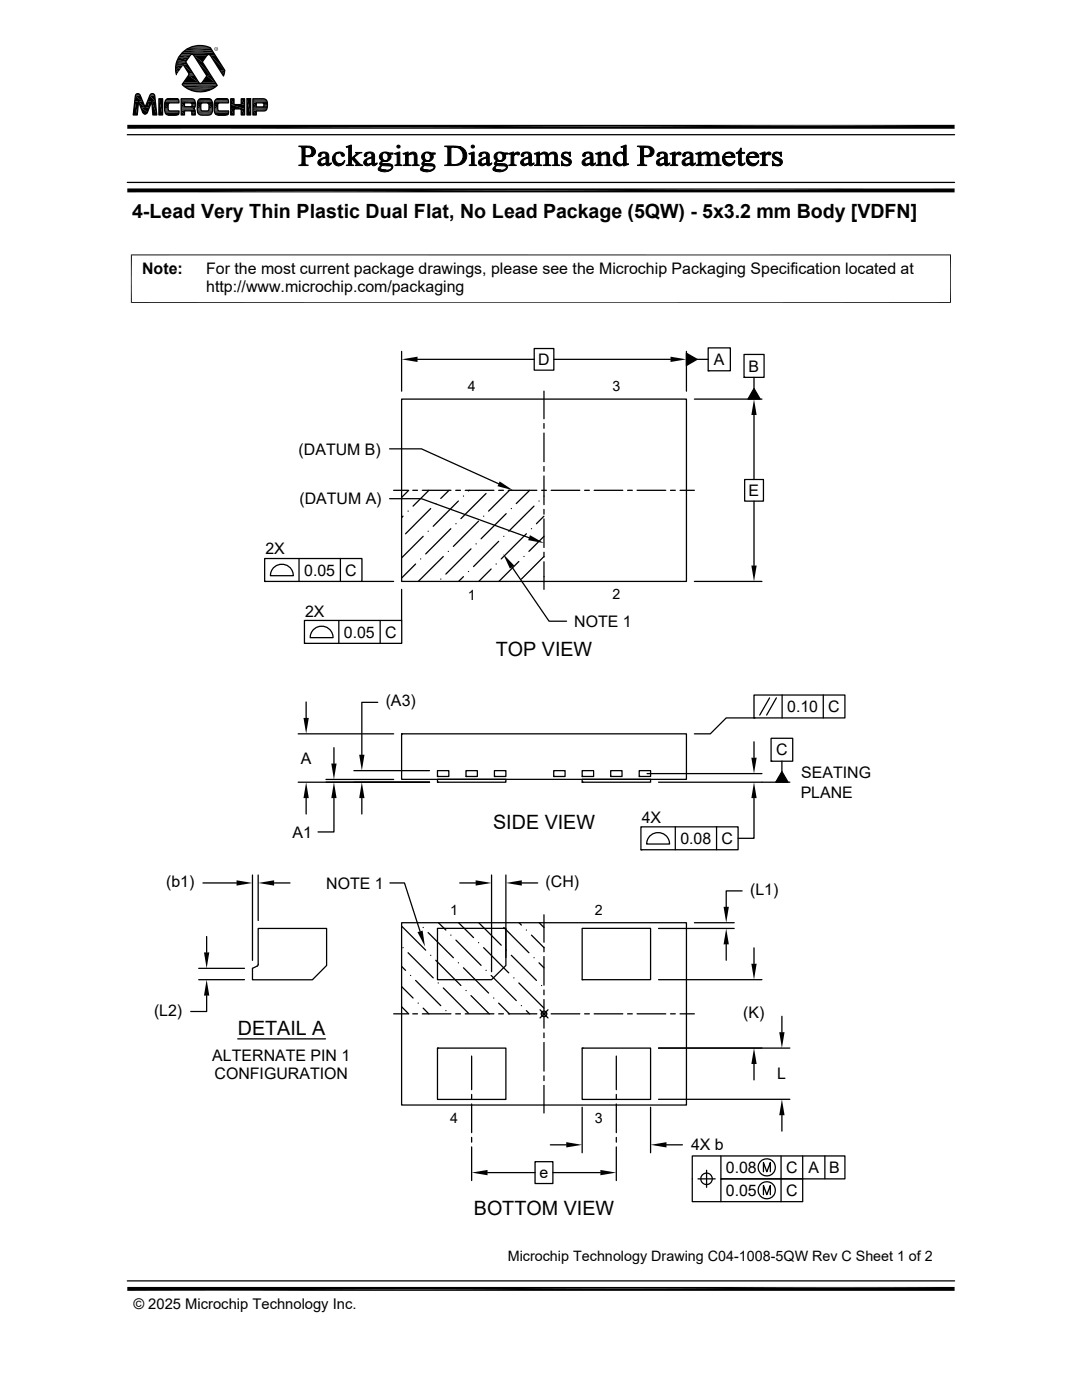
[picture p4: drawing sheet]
<svg xmlns="http://www.w3.org/2000/svg" width="216mm" height="279mm" viewBox="0 0 216 279" stroke-linecap="round" stroke-linejoin="round" font-family="sans-serif">
<g fill="none" stroke="#000" stroke-width=".25">
<path d="M27.1 18.9a.52 .52 0 0 1 .9 .1l1 2.4 .9-2.4a.5 .5 0 0 1 .5-.3 .5 .5 0 0 1 .5 .4l.4 3.8h-.8l-.2-2.7-.9 2.2a.5 .5 0 0 1-.5 .4 .5 .5 0 0 1-.4-.4l-.9-2.1-.2 2.6h-.8zM31.7 19.7h.7v3.2h-.7zM33.1 20l.5-.3h1.6l.4 .2 .1 .6-2 .1-.2 .4v.7l.1 .3 .2 .1h1.9a.62 .62 0 0 1-.1 .7 .62 .62 0 0 1-.6 .2h-1.2a.96 .96 0 0 1-.9-1.2 2.92 2.92 0 0 1 .2-1.8zM36.2 19.7h2.3a1.28 1.28 0 0 1 .2 1.9l-.1 .1 .3 .2 .1 1h-.7v-.6l-.2-.2h-1.3v.8h-.6zM36.6 13l1.1 1.7-1.4 2.2a5.1 5.1 0 0 0 7 .1l-2.9-4.6 1-1.5h.5l2.7 4.3 .3-1.2-2.9-4.5a4.8 4.8 0 0 0-5.1 .6 4.8 4.8 0 0 0-1.7 4.8M38.1 10.9h.3l.3 .1 2.6 4.1-1.2 1.6-.4-.2-2.7-4.2zM39.6 20l.5-.3h1.5a.93 .93 0 0 1 .8 1.1l-.1 1.6a.79 .79 0 0 1-.9 .6 2.2 2.2 0 0 1-1.8-.2 3.5 3.5 0 0 1 0-2.8zM43 20l.5-.3h1.6l.4 .2 .1 .6-2 .1-.2 .4v.7l.1 .3 .2 .1h1.9a.62 .62 0 0 1-.1 .7 .62 .62 0 0 1-.6 .2h-1.2a.96 .96 0 0 1-1-1.2 2.92 2.92 0 0 1 .3-1.8zM46 19.7h.7v1.2h1.4v-1.2h.7v3.2h-.7v-1.2h-1.4v1.2h-.7zM49.3 19.7h.7v3.2h-.7zM49.3 19.7h.7M50.5 19.7h2.2a1.49 1.49 0 0 1 .5 2.2l-.5 .2h-1.6v.8h-.6z"/>
<path d="M25.4 36.4h165.1M25.4 26.9h165.1M36.8 20.5h1.3l.2 .2v.4l-.1 .2h-1.4zM40.2 20.7l.2-.2 1.1 .1 .2 .4-.1 1-.2 .1h-1.2l-.1-.4zM51.1 20.5h1.4a.56 .56 0 0 1 0 .8h-1.4zM80.1 70.1v8M80.1 79.7h56.9v36.3h-56.9zM83.3 71.7h23.3M106.6 69.6h3.9v4.3h-3.9zM108.5 78.1v5.5M110.5 71.7h23.3M137 70.5l2.1 1.2-2.1 1.2z"/>
<path d="M137 70.1v8M138.6 79.7h13.4M139.1 71.7h2.2M141.3 69.4h4.4v4.6h-4.4zM141.3 74h.1M148.5 70.7h4v4.6h-4zM148.5 75.3h.1M150.5 77.5l1.2 2.2h-2.5zM150.5 75.3v2.2M77.7 89.6h6.4l15.4 6.9M77.7 99.5h6.4l21.5 7.8M78.5 97.9h2.9"/>
<path d="M81.6 97.9l-1.5 1.4M82.4 97.9h.9M84.3 97.9h5.7M85.6 97.9l-3.2 3.1M89.6 97.9l-1.7 1.6M90.9 97.9h1M91.5 100l-5.1 5M92.5 99h.1M92.8 97.9h5.8M93.6 97.9l-.1 .1M97 98.5l-5 5M99.5 97.9h1"/>
<path d="M101.4 97.9h5.7M101.7 97.9l-4.2 4.1M105.7 97.9l-2.7 2.6M107.5 100h.1M108.1 97.9h.9M108.5 84.5v1M108.5 86.4v5.7M108.5 93.1v.9M108.5 95v5.7M108.5 99h.1M110 97.9h5.7M116.6 97.9h1"/>
<path d="M118.6 97.9h5.7M125.2 97.9h1M127.1 97.9h5.7M133.8 97.9h.9M135.7 97.9h2.9M148.6 95.7h3.7v4.3h-3.7zM150.5 82.8v12.9M52.8 111.5h19.4v4.5h-19.4zM52.8 116h.1M54.7 113.2a2.29 2.29 0 0 1 2.5-.4 2.29 2.29 0 0 1 1.3 2.1h-4.5l.3-1.2zM59.7 111.5v4.5M67.9 111.5v4.5"/>
<path d="M72.2 116h6.3M80.1 117.6v6.2M80.4 103l-.3 .3M81.4 102h.1M82.9 112.6l-2.8 2.8M83.9 111.5h.1M84.4 107l-4.3 4.3M85.4 106h.1M85.9 101.5l-5 5M87 100.5h.1M87.9 115.6h.1M88.5 111.1l-5 4.9"/>
<path d="M89.5 110h.1M90 105.5l-5.1 5.1M91 104.5h.1M92.5 115.1l-1 .9M93.5 114.1h.1M94 109.5l-5 5.1M95 108.5h.1M95.5 104l-5 5.1M96.5 103h.1M98 113.6l-2.5 2.4M99 112.6h.1M99.5 108l-5 5.1"/>
<path d="M100.5 107h.1M101 102.5l-5 5M102 101.5h.1M102.2 113.2l7.4 10.8h3.5M103.5 112.1l-4 3.9M104.5 111.1h.1M105 106.5l-5 5M106 105.5h.1M106.6 101l-5.1 5M108.5 101.7v.9M108.5 103.6v5.7M108.5 110.2v1"/>
<path d="M108.5 112.1v5.5M108.5 103l-1.5 1.5M108.5 115.1h.1M108.5 111.1l-4.5 4.5M108.5 107l-3 3M138.6 116h13.4M150.5 100v12.9M60.7 123.8h19.5v4.6h-19.5zM60.7 128.4h.1M62.7 125.5a2.28 2.28 0 0 1 2.4-.3 2.28 2.28 0 0 1 1.4 2.1h-4.6l.3-1.2zM67.6 123.8v4.6M75.9 123.8v4.6"/>
<path d="M150.5 138.7h18.1v4.6h-18.1zM153.6 139.3l-2 3.4M154.9 139.3l-1.9 3.4M156.1 138.7v4.6M164.3 138.7v4.6M59.5 156.1h26.2M59.5 146.5h19M61.1 140.1v3.2M61.1 159.3v3.2M65 155.6h13.5M66.6 159.3v6.7h-3.1M66.6 149.2v3.2"/>
<path d="M70.6 153.8h15.1M72.2 159.3v3.2M75.4 140.2h-3.2v10.4M80.1 146.5h56.9v9h-56.9zM80.1 146.5h.1M87.3 155.5h13.6v.6h-13.6zM87.3 156.1h.1M87.3 153.8h2.3v1.2h-2.3zM87.3 155h.1M93 153.8h2.2v1.2h-2.2zM93 155h.1M98.7 153.8h2.2v1.2h-2.2z"/>
<path d="M98.7 155h.1M110.5 153.8h2.3v1.2h-2.3zM110.5 155h.1M116.2 155.5h13.6v.6h-13.6zM116.2 156.1h.1M116.2 153.8h2.2v1.2h-2.2zM116.2 155h.1M121.9 153.8h2.2v1.2h-2.2zM121.9 155h.1M127.6 153.8h2.2v1.2h-2.2zM127.6 155h.1M129.1 154.4h22.9"/>
<path d="M131.4 156.1h26.2M150.5 143.3h.1M150.5 159.3v8h-3.2M150.5 143.3h-5.6l-3.2 3.2h-3.1M150.5 148v3.2M153.9 147.3h4.3v4.6h-4.3zM153.9 151.9h.1M156 154l1.2 2.1h-2.4zM156 151.9v2.1M40.5 176.2h6.7M50.4 174.6v17.1M51.5 174.6v9.1"/>
<path d="M54.7 176.2h3.2M77.8 176.2h2.9l3.1 9.7M91.7 176.2h3.2M98.1 174.6v19.3M100.9 174.6v16.5M104.1 176.2h3.2M127.9 165h19.4v4.6h-19.4zM127.9 169.6h.1M129.8 166.7a2.29 2.29 0 0 1 2.5-.3 2.29 2.29 0 0 1 1.3 2h-4.6l.3-1.1zM134.7 165v4.6M143 165v4.6M148.1 177.8h-3.2v3.2"/>
<path d="M39.6 193.3h9.2M39.6 195.5h9.2M41.2 198.7v3.2h-3.1M41.2 186.9v3.2M51.5 185.3h13.7v7.4l-2.9 2.8h-11.9v-2.2l1-.6 .1-.2zM80.1 184.8l4.8 4.8M80.1 192.9l.8 .8M80.1 196.9l2.3 2.3M80.1 184.1h56.9v36.4h-56.9zM80.4 189.1h.1M81.4 190.1l5 5.1M81.9 194.7h.1"/>
<path d="M82.9 195.7l5 5M84.4 185.1h.1M85.4 186.1l5.1 5M85.9 190.6h.1M87 191.6l5 5.1M87.3 185.3h13.6v7.4l-2.8 2.8h-10.8zM87.4 196.2h.1M87.5 184.1l1.5 1.5M88.5 197.2l5 5M90 186.6h.1M91 187.6l5 5.1M91.5 192.2h.1"/>
<path d="M91.5 184.1l3 3M92.5 193.1l5 5.1M93 197.7h.1M94 198.7l3.6 3.7M95.5 188.1h.1M95.5 184.1l4.5 4.5M96.5 189.1l5 5.1M97 193.7h.1M98 194.7l5 5M98.5 199.2h.1M100.5 185.1l5 5M101 189.6h.1"/>
<path d="M102 190.6l5 5.1M102.5 195.2h.1M103.5 196.2l5 5M103.6 184.1l.4 .5M105 185.6h.1M106 186.6l2.5 2.5M106.6 191.1h.1M107.5 192.2l1 .9M107.6 184.1l.9 1M108.1 196.7h.1M108.5 182.6v5.4M108.5 189v.9"/>
<path d="M108.5 190.9v5.7M108.5 197.6v.9M108.5 199.5v5.7M116.2 185.3h13.6v10.2h-13.6zM116.2 195.5h.1M131.4 195.5h20.6M131.4 185.3h15.1M138.6 184.1h7.9M144.9 188.5v3.1M150.5 189.2v3.1M47.4 207.3h17.6M78.5 202.3h2.9"/>
<path d="M80.1 200.9l1.5 1.5M82.4 202.3h.9M83.4 200.2h.1M84.3 202.3h5.7M84.4 201.2l1.2 1.2M87.3 209.2h13.6v10.2h-13.6zM87.3 209.2h.1M89 201.7h.1M90.9 202.3h1M92.8 202.3h5.8M94.1 210.8v6.7M94.1 218.4v1"/>
<path d="M99.5 202.3h1M99.5 200.2l2.2 2.2M101.4 202.3h5.7M104 200.7h.1M105 201.7l.7 .7M107.8 201.5l1.5 1.7M108.1 202.3h.9M108.5 206.1v1M108.5 208v5.8M108.5 214.7v1M108.5 216.6v5.5M109.3 201.5l-1.5 1.7"/>
<path d="M110 202.3h5.7M116.2 209.2h13.6v10.2h-13.6zM116.2 209.2h.1M116.6 202.3h1M118.6 202.3h5.7M123 210.8v6.7M123 218.4v1M125.2 202.3h1M127.1 202.3h5.7M131.4 219.4h26.2M131.4 209.2h26.2M133.8 202.3h.9"/>
<path d="M135.7 202.3h2.9M150.5 212.3v3.2M156 202.8v3.2M94.1 220.3v5.7M94.1 227v.9M94.1 228.9v6.7M97.3 234h9.5M106.8 231.8h3.5v4.4h-3.5zM109.8 228.5h3.2M110.3 234h9.5M116.2 221v9.1M123 220.3v5.7"/>
<path d="M123 227v.9M123 228.9v6.7M129.8 221v9.1M133 228.5h3.2M139.3 235.3h3.4M141 233.6v3.4M143.8 230.7v4.6h16.4v4.5h-22.1v-9.1h30.5v4.6h-24.8v4.5M152.3 233.8v-1.8l.7 1.8 .7-1.8v1.8M152.3 238.4v-1.8l.7 1.8 .7-1.8v1.8M155.9 230.7v9.1M156 222.6v3.1M160.2 230.7v4.6"/>
<path d="M164.6 230.7v4.6M25.4 255.6h165.1"/>
<circle cx="108.6" cy="202.3" r=".56"/>
<circle cx="141" cy="235.3" r="1.15"/>
<circle cx="153" cy="233" r="1.71"/>
<circle cx="153" cy="237.5" r="1.71"/>
</g>
<g fill="#000">
<path d="M27 19.2l1.5 1.1h-1.6zM27 19.2h1l.5 1.1zM27 19h1zM27 19l1 .2h-1zM27 19h1v.2zM27.1 18.9l.9 .1h-1zM27.1 18.9h.8l.1 .1zM27.1 18.9h.8zM27.1 18.8l.8 .1zM27.1 18.8l.2-.1 .6 .1zM27.3 18.7l.6 .1zM27.3 18.7h.4z"/>
<path d="M27.3 18.7h.3zM29.9 19.1l1.1 1.1h-1.6zM29.9 19.1h1l.1 1.1zM29.9 19l1 .1zM29.9 19h.9zM30 18.9l.8 .1h-.9zM30 18.9h.8v.1zM30 18.9h.8zM30 18.8l.8 .1zM30 18.8l.2-.1 .5 .1zM30.2 18.7l.5 .1zM30.2 18.7h.4z"/>
<path d="M30.2 18.7h.3zM31.7 19.7l.7 3.2h-.7zM31.7 19.7h.7v3.2zM33.5 19.7h1.9zM33.5 19.7h1.8zM33.6 19.7h1.7zM35 13.7l.6 .6h-.5zM35 13.7h1l-.4 .6zM35.1 13.1l.9 .6h-1zM35.1 13.1h1.4l-.5 .6zM35.1 14.3l.1 .6zM35.1 14.3h.5l-.4 .6z"/>
<path d="M35.1 13l1.4 .1h-1.4zM35.1 13h1.5l-.1 .1zM35.3 12.3l1.9 .3h-2zM35.3 12.3h1.7l.2 .3zM35.4 12l1.6 .3h-1.7zM35.4 12h1.9l-.3 .3zM35.6 11.5l1.7 .5h-1.9zM35.6 11.5h2.1l-.4 .5zM36.6 13l1.9 1.6h-.9zM36.6 13h.8l1.1 1.6zM37.6 15l2.1 1.5h-3.1zM37.6 15h1.2l.9 1.5z"/>
<path d="M37.6 14.6l1 .1h-.9zM37.6 14.6h.9l.1 .1zM37.7 14.9l1.1 .1h-1.2zM37.7 14.9h1l.1 .1zM37.7 14.7l1 .2h-1zM37.7 14.7h.9l.1 .2zM38.7 11l1.7 1.4h-.9zM38.7 11h2.6l-.9 1.4zM38.7 18.2l1.9 .1zM39.2 9.1l1.9 .1zM39.3 18.3h1.3zM39.2 9.1h1.5z"/>
<path d="M39.3 9.1h1.4zM39.5 12.4l2.6 2.7h-.8zM39.5 12.4h.9l1.7 2.7zM39.9 19.7h1.9zM40 19.7h1.8zM39.3 9.1h1zM40.1 19.7h1.7zM41.3 15.1l1.7 1.4h-2.7zM41.3 15.1h.8l.9 1.4zM41.6 10.9h1.2zM41.7 10.9h1.2zM41.9 10.9l1 .1z"/>
<path d="M42 11l2.9 3h-1zM42 11h.9l2 3zM42.8 9.8v.1zM42.8 9.6v.2zM42.8 9.9l.1 .1zM42.9 9.5l-.1 .1zM42.9 9.7l-.1 .1zM42.9 9.9v.1zM42.9 10l.1 .1zM42.8 9.6l.1-.1zM42.9 9.5h.1zM43 10.1l.1 .1z"/>
<path d="M43 9.4l.1 .1zM43.1 10.1h.2zM43.1 9.4l.2 .1zM43.3 10.1l.1-.1zM43.3 9.4v.1zM43.4 9.9l-.1 .1zM43.4 19.7h1.9zM43.3 9.5l.1 .2zM43.3 9.4l.1 .1zM43.3 10l.2-.1zM43.4 9.8v.1zM43.4 9.7v.1z"/>
<path d="M43.4 19.7h1.8zM43.5 19.7h1.7zM43.4 9.5l.1 .1zM43.5 9.8l-.1 .1zM43.5 9.6l-.1 .2zM43.9 14l.9 .6h-.6zM43.9 14h1l-.1 .6zM44.2 14.6l.4 .5zM44.2 14.6h.6l-.2 .5zM46 19.7l.7 1.2h-.7zM46 19.7h.7v1.2zM48.1 19.7l.7 1.2h-.7z"/>
<path d="M48.1 19.7h.7v1.2zM49.3 19.7l.7 3.2h-.7zM49.3 19.7h.7v3.2zM25.4 37.6h165.1l-165.1 .8zM25.4 38.4l165.1-.8v.8zM25.4 24.9h165.1l-165.1 .8zM25.4 25.7l165.1-.8v.8zM26.9 20.3h.7zM26.9 20.3l.5 2.6h-.8zM26.9 20.3h.7l-.2 2.6zM27.6 20.3h.9zM27.6 20.3l1.4 1.1h-.9z"/>
<path d="M27.6 20.3h.9l.5 1.1zM28.1 21.4l1.3 1h-.9zM28.1 21.4h1.7l-.4 1zM28.5 22.4h.9zM28.5 22.4l.8 .2h-.7zM28.5 22.4h.9l-.1 .2zM28.6 22.6h.7zM28.6 22.6l.5 .1zM28.6 22.6h.7l-.2 .1zM28.7 22.7h.4zM28.7 22.7h.3zM28.9 22.7h.1z"/>
<path d="M29.4 20.2l.4 1.2h-.8zM29.4 20.2h.9l-.5 1.2zM30.3 20.2l1 2.7h-.8zM30.3 20.2h.7l.3 2.7zM32.9 20.7l.7 .1zM32.9 20.7h.7zM32.9 20.8h.7zM32.9 20.8l.6 .2h-.6zM32.9 20.8h.7l-.1 .2zM32.9 21l.6 .7h-.6zM32.9 21h.6v.7zM32.9 21.7l.7 .1h-.7z"/>
<path d="M32.9 21.7h.6l.1 .1zM32.9 21.8h.7zM32.9 21.8l.7 .1zM32.9 21.9h.7zM32.9 21.9l.7 .1zM32.9 20.5h1zM32.9 20.5l.9 .1zM32.9 20.6h.8zM32.9 20.6h.9zM32.9 20.6l.7 .1zM32.9 22l.8 .1zM32.9 22.1h.8z"/>
<path d="M32.9 22.1h.9zM33.4 22.9h2zM33.5 22.9l1.7 .1zM33.5 22.9h1.9zM33.6 23h1.6zM33.6 23h1.4zM36.2 20.5l.6 .8h-.6zM36.2 20.5h.6v.8zM36.2 22.1l.6 .8h-.6zM36.2 22.1h.6v.8zM38.1 20.5h.8zM38.1 22.1h.8z"/>
<path d="M38.1 20.5h.9zM38.1 21.3h.8zM38.1 22.1l.8 .1zM38.1 20.5l.9 .1zM38.2 22.2h.7zM38.2 20.6h.8zM38.2 21.3h.7zM38.2 20.6l.8 .1zM38.2 21.2l.7 .1zM38.2 22.2l.7 .1zM38.3 20.7h.7zM38.2 21.2h.7z"/>
<path d="M38.3 21.2h.6zM38.3 22.3l.7 .1zM38.3 22.4h.7zM38.3 22.4l.7 .5h-.7zM38.3 22.4h.7v.5zM38.3 20.7l.7 .1zM38.3 20.8h.7zM38.3 21.1h.6zM38.3 21.1l.6 .1zM38.3 20.8l.7 .2h-.7zM38.3 20.8h.7v.2zM38.3 21h.7z"/>
<path d="M38.3 21l.6 .1zM39.4 20.7l.7 .1zM39.4 20.7h.7zM39.4 20.8h.7zM39.4 20.8l.7 .2h-.7zM39.4 20.8h.7v.2zM39.4 21l.7 .7h-.7zM39.4 21h.7v.7zM39.4 21.7l.7 .1h-.7zM39.4 21.7h.7v.1zM39.4 21.8h.7zM39.4 21.8l.7 .1z"/>
<path d="M39.4 21.9h.7zM39.4 21.9l.8 .1zM39.4 20.5h1zM39.4 20.5l.9 .1zM39.4 20.6h.8zM39.4 20.6h.9zM39.4 20.6l.8 .1zM39.4 20.7h.8zM39.4 22l.8 .1zM39.4 22.1h.8zM39.4 22.1h.9zM39.4 22.1h1z"/>
<path d="M39.9 22.9l1.8 .1zM39.9 22.9h2zM40.1 23h1.3zM40.1 23h1.6zM41.3 20.5h1.1zM41.4 20.5l1 .1zM41.5 20.6h.9zM41.4 22.1h1zM41.5 22.1h.9zM41.6 20.6h.8zM41.6 20.6l.8 .1zM41.6 22.1h.8z"/>
<path d="M41.6 20.7h.8zM41.6 22l.8 .1zM41.6 20.7l.8 .1zM41.7 20.8h.7zM41.7 21.9l.7 .1zM41.7 20.8l.7 .2h-.7zM41.7 20.8h.7v.2zM41.7 21.8h.7zM41.7 21.8l.7 .1zM41.7 21.9h.7zM41.7 21l.7 .7h-.7zM41.7 21h.7v.7z"/>
<path d="M41.7 21.7l.7 .1h-.7zM41.7 21.7h.7v.1zM42.7 20.7l.8 .1zM42.7 20.7h.8zM42.7 20.8h.8zM42.7 20.8l.7 .2h-.7zM42.7 20.8h.8l-.1 .2zM42.7 21l.7 .7h-.7zM42.7 21h.7v.7zM42.7 21.7l.8 .1h-.8zM42.7 21.7h.7l.1 .1zM42.7 21.8h.8z"/>
<path d="M42.7 21.8l.8 .1zM42.7 21.9h.8zM42.8 20.5h1zM42.8 20.5l.9 .1zM42.8 20.6h.8zM42.8 20.6h.9zM42.8 20.6l.7 .1zM42.8 20.7h.7zM42.8 21.9l.7 .1zM42.8 22l.8 .1zM42.8 22.1h.8zM42.8 22.1h.9z"/>
<path d="M43.3 22.9h2zM43.4 22.9l1.7 .1zM43.4 22.9h1.9zM43.5 23h1.6zM43.5 23h1.4zM46 20.9l2.8 .8h-2.8zM46 20.9h2.8v.8zM46 21.7l.7 1.2h-.7zM46 21.7h.7v1.2zM48.1 21.7l.7 1.2h-.7zM48.1 21.7h.7v1.2zM50.5 20.5l.6 .8h-.6z"/>
<path d="M50.5 20.5h.6v.8zM50.5 22.1l.6 .8h-.6zM50.5 22.1h.6v.8zM52.4 20.5h.9zM52.5 20.5l.8 .1zM52.5 20.6h.8zM52.5 21.3h.8zM52.6 20.6h.7zM52.6 21.3h.7zM52.6 20.6l.7 .1zM52.6 21.2l.7 .1zM52.6 20.7h.8z"/>
<path d="M52.6 20.7l.8 .1h-.7zM52.6 20.7h.8v.1zM52.6 21.1h.7zM52.6 21.1h.8zM52.6 21.1l.7 .1zM52.6 21.2h.7zM52.7 20.8l.7 .3h-.7zM52.7 20.8h.7v.3zM52.7 21.1h.7zM80.1 71.7l3.2-.5v1zM133.8 71.2l3.2 .5-3.2 .5zM137 70.5l2.1 1.2-2.1 1.2z"/>
<path d="M150.5 77.5l1.2 2.2h-2.5zM99.7 96.1l2.7 1.8-3.1-.9zM150.5 79.7l.5 3.1h-1.1zM100.4 110.6l2.2 2.3-.9 .6zM105.7 106.8l2.8 1.6-3.1-.6zM149.9 112.9h1.1l-.5 3.1zM61.1 156.1l.5 3.2h-1zM60.6 143.3h1l-.5 3.2zM66.1 152.4h1.1l-.6 3.2zM66.6 156.1l.6 3.2h-1.1zM72.2 156.1l.5 3.2h-1zM71.7 150.6h1l-.5 3.2z"/>
<path d="M149.9 151.2h1.1l-.5 3.2zM150.5 156.1l.5 3.2h-1.1zM156 154l1.2 2.1h-2.4zM47.2 175.7l3.2 .5-3.2 .5zM51.5 176.2l3.2-.5v1zM94.9 175.7l3.2 .5-3.2 .5zM100.9 176.2l3.2-.5v1zM40.7 190.1h1.1l-.6 3.2zM41.2 195.5l.6 3.2h-1.1zM83.3 186l1-.3 .5 3.2zM144.9 185.3l.5 3.2h-1zM144.4 181h1l-.5 3.1z"/>
<path d="M149.9 192.3h1.1l-.5 3.2zM150.5 209.2l.5 3.1h-1.1zM155.5 206h1l-.5 3.2zM94.1 234l3.2-.5v1zM113 227.9l3.2 .6-3.2 .5zM119.8 233.5l3.2 .5-3.2 .5zM129.8 228.5l3.2-.6v1.1zM156 219.4l.5 3.2h-1zM25.4 256.8h165.1l-165.1 .8zM25.4 257.6l165.1-.8v.8z"/>
</g>
<g fill="none" stroke="#000" stroke-width=".2">
<path d="M33.1 19.9h2.6M33.2 19.8h2.4M33.3 19.7h2.2M33.4 19.7h2.1M35.9 11h2.2M36 10.9h2.1M36.2 19.7h2.3M36.2 19.7h2.4M36.2 19.8h2.5M36.2 19.9h2.6M36.3 16.9h7M36.4 16.9h6.9"/>
<path d="M36.4 17h6.9M36.5 16.6h3.4M36.5 16.7h6.6M36.5 16.5h3.3M36.9 17.4h6M37.5 17.7h4.9M37.8 9.5h4.2M38 9.4h3.7M38.4 10.9h3.2M38.5 9.3h2.8M38.5 11h2.9M38.7 11h2.6"/>
<path d="M38.7 18.2h2.5M38.7 9.2h2.4M39.6 19.9h2.6M39.8 19.8h2.2M40.1 16.6h3M40.2 16.6h2.9M42.8 10.9h-6.8M43 19.9h2.6M43.1 19.8h2.4M43.2 19.7h2.2M43.3 19.7h2M50.5 19.7h2.2"/>
<path d="M50.5 19.7h2.4M50.5 19.8h2.5M50.5 19.9h2.6M50.5 19.9h2.7M32.9 20.5h2.8M32.9 22.2h2.8M32.9 22.3h2.8M32.9 20.4h2.8M32.9 20.3h2.8M32.9 22.4h2.8M32.9 22.5h2.8M32.9 20.2h2.8"/>
<path d="M33 20.1h2.7M33 22.6h2.7M33 20h2.7M33 22.7h2.7M33.1 22.7h2.6M33.1 22.8h2.6M33.2 22.8h2.4M33.3 22.9h2.3M33.4 22.9h2.1M36.2 20h2.7M36.2 20.2h2.7M36.2 21.3h2.7"/>
<path d="M36.2 21.4h2.7M36.2 21.5h2.7M36.2 21.6h2.6M36.2 21.6h2.5M36.2 21.7h2.5M36.2 21.8h2.6M36.2 21.9h2.7M36.2 22h2.7M36.2 22.1h2.7M39.4 20.5h3M39.4 22.2h3M39.4 20.4h3"/>
<path d="M39.4 22.3h3M39.4 22.5h2.9M39.4 20.2h3M39.5 22.6h2.8M39.5 20h2.8M39.5 22.7h2.7M39.6 22.8h2.6M39.7 22.8h2.4M39.8 22.9h2.2M42.8 22.2h2.8M42.8 20.5h2.8M42.8 20.4h2.8"/>
<path d="M42.8 22.3h2.8M42.8 20.3h2.8M42.8 22.4h2.8M42.8 22.5h2.8M42.8 20.2h2.8M42.9 22.6h2.7M42.9 20.1h2.7M42.9 20h2.7M42.9 22.7h2.7M43 22.7h2.6M43 22.8h2.6M43.1 22.8h2.4"/>
<path d="M43.2 22.9h2.2M43.3 22.9h2M50.5 20h2.7M50.5 20.2h2.8M50.5 20.4h2.8M50.5 20.5h2.8M50.5 21.4h2.8M50.5 21.7h2.8M50.5 21.8h2.8M50.5 21.9h2.7M50.5 22h2.6M53 22.1h-2.5"/>
<path d="M26.1 50.9h163.7M26.2 50.8v9.7M189.7 50.8v9.7M26.1 60.4h163.7"/>
</g>
<g fill="#000" stroke="#000" stroke-width=".2">
<path d="M80.4 30.6l.3 .1zM118.9 30.6l.2 .1zM123.9 29.3h.3zM151.6 30.6l.3 .1z"/>
<path d="M60.2 29.4h1.1h-.4v1.7h1.5l-1.5 .1v1.6l.6 .2h-1.9v-.1a.5 .5 0 0 0 .7-.6z" fill-rule="evenodd"/>
<path d="M59.6 29.1h1.6a1.26 1.26 0 0 1 1.3 .4 1.26 1.26 0 0 1 .3 1.3l-.4 .3h-1a.87 .87 0 0 0 .8-.9 .87 .87 0 0 0-.9-.8h-1.1z" fill-rule="evenodd"/>
<path d="M60.9 31.2h1.3z" fill-rule="evenodd"/>
<path d="M63.6 30.7l.3-.2h.6l-.4 .2a.36 .36 0 0 1-.1 .4 .36 .36 0 0 1-.3 .1l-.2-.1z" fill-rule="evenodd"/>
<path d="M63.5 32.1a1.65 1.65 0 0 1 1.6-.6 1.09 1.09 0 0 0-1.1 .9l.3 .3 .6 .1a.83 .83 0 0 1-.9 .3 .83 .83 0 0 1-.6-.7z" fill-rule="evenodd"/>
<path d="M63.9 30.5l.2-.1a1.3 1.3 0 0 1 1.5 .4l.1 1.9 .3 .1a.51 .51 0 0 1-.5 .3 .51 .51 0 0 1-.4-.3v-.1l-.3-.1 .3-.1v-1h-.5l.5-.3a.56 .56 0 0 0-.6-.7z" fill-rule="evenodd"/>
<path d="M64.4 32.8l.7-.1z" fill-rule="evenodd"/>
<path d="M65.7 32.7l.4-.2-.1 .3z" fill-rule="evenodd"/>
<path d="M67 30.6l.6-.1a1.1 1.1 0 0 0-.7 1.2 1.1 1.1 0 0 0 .9 1h.7a1.33 1.33 0 0 1-2-.2 1.33 1.33 0 0 1 .5-1.9z" fill-rule="evenodd"/>
<path d="M67.1 30.5a1.26 1.26 0 0 1 1.6 .4v.2a.46 .46 0 0 1-.5 0 .46 .46 0 0 1-.2-.5z" fill-rule="evenodd"/>
<path d="M67.8 32.7a.93 .93 0 0 0 .9-.7l.1 .2-.3 .5z" fill-rule="evenodd"/>
<path d="M69.1 29.3h.2z" fill-rule="evenodd"/>
<path d="M69.1 29.3l1-.3v3.7l.5 .3h-1.5l.3-.1 .2-.3v-3l-.1-.2z" fill-rule="evenodd"/>
<path d="M70.9 30.4h1.3l-.7 .4-.9 .6 1.2 1.3 .6 .3h-1.5l.2-.3-1-1.1 1-.8v-.3z" fill-rule="evenodd"/>
<path d="M72.8 30.7l.2-.2h.7h-.2a.46 .46 0 0 0-.3 .6l-.2 .2a.32 .32 0 0 1-.3-.2 .32 .32 0 0 1 .1-.4z" fill-rule="evenodd"/>
<path d="M72.7 32.1a1.64 1.64 0 0 1 1.5-.6 1.06 1.06 0 0 0-1.1 .9l.4 .3 .6 .1a.84 .84 0 0 1-.9 .3 .84 .84 0 0 1-.6-.7z" fill-rule="evenodd"/>
<path d="M73 30.5l.2-.1a1.31 1.31 0 0 1 1.5 .4l.1 1.9 .3 .1a.48 .48 0 0 1-.5 .3 .48 .48 0 0 1-.4-.4l-.2-.1 .2-.1v-1h-.5l.5-.3a.54 .54 0 0 0-.5-.7z" fill-rule="evenodd"/>
<path d="M73.6 32.8l.6-.1z" fill-rule="evenodd"/>
<path d="M74.9 32.7l.3-.2-.1 .3z" fill-rule="evenodd"/>
<path d="M75.7 33.3l.5-.3-.3 .5a.93 .93 0 0 0 1.1 .5h-1.4a.42 .42 0 0 1 .1-.7z" fill-rule="evenodd"/>
<path d="M76 30.6l.8-.3 .7 .2h-.7a.83 .83 0 0 0-.5 .8 .83 .83 0 0 0 .5 .7h.7l-1.1 .1-.2 .3 .4 .2a2.38 2.38 0 0 1 1.7 .4l.1 .4a1.97 1.97 0 0 1-2.8 .6h1.4a.8 .8 0 0 0 1.1-.7l-.3-.2-1.7-.1a.48 .48 0 0 1-.3-.5 .48 .48 0 0 1 .5-.4 .85 .85 0 0 1-.3-1.5z" fill-rule="evenodd"/>
<path d="M76.4 32.1h1z" fill-rule="evenodd"/>
<path d="M76.8 30.5h1.6v.3h-.5a.81 .81 0 0 1-.4 1.2h-.6a.82 .82 0 0 0 .5-.8 .82 .82 0 0 0-.6-.7z" fill-rule="evenodd"/>
<path d="M78.7 30.6l.3 .1z" fill-rule="evenodd"/>
<path d="M78.7 30.6l1.1-.3v2.1a.37 .37 0 0 0 .4 .5v.1h-1.4l.4-.3v-1.6l-.1-.3z" fill-rule="evenodd"/>
<path d="M80.4 30.6l1-.3v.6h-.5z" fill-rule="evenodd"/>
<path d="M80.9 30.9l1.3-.2-.8 .4 .1 1.6 .4 .3h-1.4l.4-.3z" fill-rule="evenodd"/>
<path d="M81.7 30.7a.84 .84 0 0 1 .9-.4 .84 .84 0 0 1 .6 .8v1.6l.5 .3h-1.5l.3-.1 .2-.3-.1-1.6-.3-.3z" fill-rule="evenodd"/>
<path d="M84.1 33.3l.5-.3-.2 .5a.93 .93 0 0 0 1 .5h-1.4a.42 .42 0 0 1 .1-.7z" fill-rule="evenodd"/>
<path d="M84.4 30.6l.9-.3 .6 .2h-.7a.83 .83 0 0 0-.5 .8 .83 .83 0 0 0 .5 .7h.7l-1.1 .1-.2 .3 .5 .2a2.38 2.38 0 0 1 1.6 .4l.1 .4a1.97 1.97 0 0 1-2.8 .6h1.4a.8 .8 0 0 0 1.2-.7l-.4-.2-1.7-.1a.48 .48 0 0 1-.3-.5 .48 .48 0 0 1 .5-.4 .85 .85 0 0 1-.3-1.5z" fill-rule="evenodd"/>
<path d="M84.8 32.1h1z" fill-rule="evenodd"/>
<path d="M85.2 30.5h1.6v.3h-.5a.81 .81 0 0 1-.4 1.2h-.6a.82 .82 0 0 0 .6-.8 .82 .82 0 0 0-.7-.7z" fill-rule="evenodd"/>
<path d="M88.7 29.1h2l1.3 .3-2 .1v3.2l1.9 .1-.9 .2h-2.3l.6-.2v-.2l.1-2.9a.46 .46 0 0 0-.7-.4z" fill-rule="evenodd"/>
<path d="M90.7 29.4h1.3a1.86 1.86 0 0 1 1.2 1.7 1.86 1.86 0 0 1-1.3 1.7h-1.2a1.73 1.73 0 0 0 1.7-1.7 1.73 1.73 0 0 0-1.7-1.7z" fill-rule="evenodd"/>
<path d="M93.6 30.6l.3 .1z" fill-rule="evenodd"/>
<path d="M93.6 30.6l1-.3v2.1a.36 .36 0 0 0 .1 .4 .36 .36 0 0 0 .4 .1v.1h-1.5v-.1a.38 .38 0 0 0 .5-.5v-1.5l-.1-.1z" fill-rule="evenodd"/>
<path d="M95.7 30.7l.2-.2h.6h-.1a.43 .43 0 0 0-.3 .6l-.2 .2a.32 .32 0 0 1-.3-.2 .32 .32 0 0 1 .1-.4z" fill-rule="evenodd"/>
<path d="M95.7 31.9l.9-.4h.5a1.08 1.08 0 0 0-1.1 .9l.4 .3 .5 .1a.79 .79 0 0 1-.9 .2 .79 .79 0 0 1-.5-.9z" fill-rule="evenodd"/>
<path d="M95.9 30.5a1.28 1.28 0 0 1 1.7 .4v1.7l.4 .2a.48 .48 0 0 1-.5 .3 .48 .48 0 0 1-.4-.4l-.2-.1 .2-.1v-1h-.5l.5-.2-.1-.6z" fill-rule="evenodd"/>
<path d="M96.5 32.8l.6-.1z" fill-rule="evenodd"/>
<path d="M97.8 32.7l.3-.2-.1 .3z" fill-rule="evenodd"/>
<path d="M98.6 33.3l.5-.3-.3 .5a.94 .94 0 0 0 1.1 .5h-1.4a.42 .42 0 0 1 .1-.7z" fill-rule="evenodd"/>
<path d="M98.9 30.6a1.47 1.47 0 0 1 1.5-.1h-.7a.81 .81 0 0 0-.6 .8 .81 .81 0 0 0 .7 .7h.6l-1.1 .1-.2 .5 1.7 .1a.6 .6 0 0 1 .5 .7 2.05 2.05 0 0 1-2.8 .6 4.5 4.5 0 0 0 2.3-.3l.2-.4-.2-.2h-1.3a.55 .55 0 0 1-.8-.6l.4-.4a.85 .85 0 0 1-.2-1.5z" fill-rule="evenodd"/>
<path d="M99.3 32.1h1z" fill-rule="evenodd"/>
<path d="M99.7 30.5h1.6v.3h-.6a.83 .83 0 0 1-.3 1.2h-.6h.1a.84 .84 0 0 0 .4-.8 .84 .84 0 0 0-.6-.7z" fill-rule="evenodd"/>
<path d="M101.5 30.6l.2 .1z" fill-rule="evenodd"/>
<path d="M101.5 30.6l1-.3v.6h.2l-.2 .3v1.5l.5 .3h-1.5l.5-.3v-1.7l-.1-.2z" fill-rule="evenodd"/>
<path d="M102.7 30.7h.2l-.4 .2z" fill-rule="evenodd"/>
<path d="M102.7 30.7a.49 .49 0 0 1 .5-.4 .49 .49 0 0 1 .5 .5 .49 .49 0 0 1-.8-.1z" fill-rule="evenodd"/>
<path d="M104.1 30.7l.3-.2h.6h-.2a.46 .46 0 0 0-.3 .6l-.1 .2a.32 .32 0 0 1-.4-.2 .32 .32 0 0 1 .1-.4z" fill-rule="evenodd"/>
<path d="M104 32.1a1.64 1.64 0 0 1 1.5-.6 1.06 1.06 0 0 0-1.1 .9l.4 .3 .6 .1a.84 .84 0 0 1-.9 .3 .84 .84 0 0 1-.6-.7z" fill-rule="evenodd"/>
<path d="M104.4 30.5l.1-.1a1.31 1.31 0 0 1 1.5 .4l.1 1.9 .3 .1a.48 .48 0 0 1-.5 .3 .48 .48 0 0 1-.4-.4l-.2-.1 .2-.1v-1h-.4l.4-.3a.54 .54 0 0 0-.5-.7z" fill-rule="evenodd"/>
<path d="M104.9 32.8l.6-.1z" fill-rule="evenodd"/>
<path d="M106.2 32.7l.4-.2-.2 .3z" fill-rule="evenodd"/>
<path d="M106.6 30.6l.3 .1z" fill-rule="evenodd"/>
<path d="M106.6 30.6l1.1-.3v.6h-.6l-.1-.1z" fill-rule="evenodd"/>
<path d="M107.1 30.9l1.3-.2-.7 .3v1.7l.4 .3h-1.4l.4-.3z" fill-rule="evenodd"/>
<path d="M107.9 30.7a.86 .86 0 0 1 1.5 .2h.2l-.2 .1 .1 1.7 .4 .3h-1.5l.5-.3v-1.5l-.2-.4z" fill-rule="evenodd"/>
<path d="M109.5 30.8l.2-.2 .5 .1-.6 .2h-.2z" fill-rule="evenodd"/>
<path d="M109.7 30.6a.85 .85 0 0 1 .9-.2 .85 .85 0 0 1 .6 .7v1.3a.37 .37 0 0 0 .5 .5v.1h-1.5l.5-.3v-1.5a.45 .45 0 0 0-.5-.5z" fill-rule="evenodd"/>
<path d="M112 32.1a1.36 1.36 0 0 0 1.6 .9l-1.6 .1z" fill-rule="evenodd"/>
<path d="M112.2 30.7l.2-.2h.5a.39 .39 0 0 0-.5 .2 .39 .39 0 0 0 .2 .5l.8 .4a.73 .73 0 0 1 .6 .6 .73 .73 0 0 1-.4 .8h-.5l.4-.4a1.73 1.73 0 0 0-1.1-.9l-.4-.5z" fill-rule="evenodd"/>
<path d="M112.4 30.5l.4-.2 .8 .1z" fill-rule="evenodd"/>
<path d="M112.2 33h1.4l-.5 .1z" fill-rule="evenodd"/>
<path d="M112.4 30.5l1.4-.2v.9l-.2-.1a.7 .7 0 0 0-.7-.6z" fill-rule="evenodd"/>
<path d="M116.5 30.6l.1-.1h.6l-.4 .2a.36 .36 0 0 1 0 .4 .36 .36 0 0 1-.4 .1l-.1-.2z" fill-rule="evenodd"/>
<path d="M116.5 31.8l.8-.3h.5a1.09 1.09 0 0 0-1.1 .9l.3 .3 .6 .1a.89 .89 0 0 1-1.5-.2l.1-.4z" fill-rule="evenodd"/>
<path d="M116.6 30.5l.2-.1a1.1 1.1 0 0 1 1.3 .2 1.1 1.1 0 0 1 .2 1.2v.8l.4 .2a.51 .51 0 0 1-.4 .3 .51 .51 0 0 1-.5-.3v-.1l-.2-.1 .2-.1v-1h-.5l.5-.3a.55 .55 0 0 0-.6-.7z" fill-rule="evenodd"/>
<path d="M117.1 32.8l.7-.1z" fill-rule="evenodd"/>
<path d="M118.5 32.7l.3-.2-.1 .3z" fill-rule="evenodd"/>
<path d="M118.9 30.6l1-.3v.6h-.6z" fill-rule="evenodd"/>
<path d="M119.3 30.9l1.4-.2-.8 .4v1.3a.39 .39 0 0 0 .1 .4 .39 .39 0 0 0 .4 .1v.1h-1.5l.5-.3z" fill-rule="evenodd"/>
<path d="M120.1 30.7a.84 .84 0 0 1 .9-.3 .84 .84 0 0 1 .6 .7l.1 1.6 .4 .3h-1.4l.4-.3v-1.7l-.4-.3z" fill-rule="evenodd"/>
<path d="M122.7 30.9l.4-.4h.6a1.2 1.2 0 0 0-.8 1.2 1.2 1.2 0 0 0 .9 1.1h-1a1.4 1.4 0 0 1-.1-1.9z" fill-rule="evenodd"/>
<path d="M123.1 30.5a1.12 1.12 0 0 1 1.3 .1z" fill-rule="evenodd"/>
<path d="M123.9 29.3l1-.3v3.3l.3 .4h-.8a1.19 1.19 0 0 1-1.6 .1h1l.6-.3v-1.4l-.3-.5h.3v-1v-.2z" fill-rule="evenodd"/>
<path d="M124.4 32.7h1v.1l-1 .3z" fill-rule="evenodd"/>
<path d="M127.7 29.4h1.1h-.4v1.7h1.6l-1.6 .1v1.1a.47 .47 0 0 0 .1 .5 .47 .47 0 0 0 .6 .1v.1h-1.9l.4-.1 .2-.3z" fill-rule="evenodd"/>
<path d="M127.2 29.1h1.6a1.23 1.23 0 0 1 1.3 .4 1.23 1.23 0 0 1 .2 1.3l-.3 .3h-1.1a.87 .87 0 0 0 .9-.9 .87 .87 0 0 0-1-.8h-1.1z" fill-rule="evenodd"/>
<path d="M128.4 31.2h1.4z" fill-rule="evenodd"/>
<path d="M131.2 30.7l.3-.2h.6h-.2a.42 .42 0 0 0-.3 .6l-.2 .2a.32 .32 0 0 1-.3-.2 .32 .32 0 0 1 .1-.4z" fill-rule="evenodd"/>
<path d="M131.3 31.9l.7-.4h.6a1.12 1.12 0 0 0-1.1 .9l.4 .3 .6 .1a.79 .79 0 0 1-1 .2 .79 .79 0 0 1-.5-.9z" fill-rule="evenodd"/>
<path d="M131.5 30.5a1.23 1.23 0 0 1 1.6 .4l.1 1.7 .3 .2a.48 .48 0 0 1-.5 .3 .48 .48 0 0 1-.4-.4l-.2-.1 .2-.1v-1h-.4l.4-.2-.1-.6-.4-.2z" fill-rule="evenodd"/>
<path d="M132 32.8l.6-.1z" fill-rule="evenodd"/>
<path d="M133.3 32.7l.3-.2-.1 .3z" fill-rule="evenodd"/>
<path d="M133.7 30.6l.3 .1z" fill-rule="evenodd"/>
<path d="M133.7 30.6l1-.3v.6h.2l-.2 .3 .1 1.5 .5 .3h-1.6l.5-.3v-1.8l-.1-.1z" fill-rule="evenodd"/>
<path d="M134.9 30.7h.3l-.5 .2z" fill-rule="evenodd"/>
<path d="M134.9 30.7a.48 .48 0 0 1 .5-.4 .48 .48 0 0 1 .5 .5 .47 .47 0 0 1-.7-.1z" fill-rule="evenodd"/>
<path d="M136.3 30.7l.3-.2h.6a.44 .44 0 0 0-.5 .6 .31 .31 0 0 1-.4 .1 .31 .31 0 0 1 0-.5z" fill-rule="evenodd"/>
<path d="M136.4 31.9l.7-.4h.6a1.11 1.11 0 0 0-1 .9l.3 .3 .6 .1a.79 .79 0 0 1-1 .2 .79 .79 0 0 1-.4-.9z" fill-rule="evenodd"/>
<path d="M136.6 30.5a1.23 1.23 0 0 1 1.7 .4v1.7l.4 .2a.48 .48 0 0 1-.5 .3 .48 .48 0 0 1-.5-.4l-.2-.1 .2-.1v-1h-.4l.4-.2-.1-.6z" fill-rule="evenodd"/>
<path d="M137.1 32.8l.6-.1z" fill-rule="evenodd"/>
<path d="M138.4 32.7l.4-.2-.1 .3z" fill-rule="evenodd"/>
<path d="M138.8 30.6l.3 .1z" fill-rule="evenodd"/>
<path d="M138.8 30.6l1.1-.3v.6h-.6l-.1-.1z" fill-rule="evenodd"/>
<path d="M139.3 30.9l1.3-.2-.7 .3v1.7l.5 .3h-1.5l.4-.3z" fill-rule="evenodd"/>
<path d="M140.1 30.7a.86 .86 0 0 1 1.5 .2h.2l-.2 .2 .1 1.6 .4 .3h-1.4l.4-.3v-1.8l-.4-.2z" fill-rule="evenodd"/>
<path d="M141.8 30.8l.1-.2 .5 .1-.8 .2z" fill-rule="evenodd"/>
<path d="M141.9 30.6a.85 .85 0 0 1 1-.2 .85 .85 0 0 1 .5 .8l.1 1.5 .4 .3h-1.5v-.1a.37 .37 0 0 0 .5-.4v-1.2a.52 .52 0 0 0-.5-.6z" fill-rule="evenodd"/>
<path d="M144.5 30.7l.3-.2h.6a.73 .73 0 0 0-.8 .7l-.4 .1z" fill-rule="evenodd"/>
<path d="M144.8 30.5a1.17 1.17 0 0 1 1.9 .9h-2.1a1.11 1.11 0 0 0 1.1 1.2l-1.2 .1-.3-.7v-.6v-.1l1.8-.1a.62 .62 0 0 0-.6-.7z" fill-rule="evenodd"/>
<path d="M144.5 32.7l1.2-.1a.85 .85 0 0 0 .9-.6l.1 .1a1.26 1.26 0 0 1-1 1 1.26 1.26 0 0 1-1.2-.4z" fill-rule="evenodd"/>
<path d="M147.8 29.5h.1v.9h.7v.2h-.7v1.9l.3 .2-.8 .1v-2.2l-.5-.1 .6-.4z" fill-rule="evenodd"/>
<path d="M147.4 32.8l.9-.1 .2-.2h.2l-.1 .1a.68 .68 0 0 1-1.2 .2z" fill-rule="evenodd"/>
<path d="M149.3 30.7l.3-.2h.5a.73 .73 0 0 0-.7 .7l-.4 .1z" fill-rule="evenodd"/>
<path d="M149.6 30.5l.1-.1a1.13 1.13 0 0 1 1.7 1h-2a1.1 1.1 0 0 0 1.1 1.2l-1.3 .1-.3-.7 .1-.7 1.7-.1a.66 .66 0 0 0-.6-.7z" fill-rule="evenodd"/>
<path d="M149.2 32.7l1.5-.1 .4-.2 .2-.4a1.16 1.16 0 0 1-.8 1.1 1.16 1.16 0 0 1-1.3-.4z" fill-rule="evenodd"/>
<path d="M151.6 30.6l1.1-.3v.6h.1l-.1 .3v1.5l.5 .3h-1.5l.4-.3v-1.5v-.4z" fill-rule="evenodd"/>
<path d="M152.8 30.7h.3l-.4 .2z" fill-rule="evenodd"/>
<path d="M152.9 30.6a.46 .46 0 0 1 .6-.3 .46 .46 0 0 1 .3 .5 .49 .49 0 0 1-.7-.1h-.3z" fill-rule="evenodd"/>
<path d="M154.1 32.1a1.35 1.35 0 0 0 1.6 .9l-1.6 .1z" fill-rule="evenodd"/>
<path d="M154.4 30.6l.6-.1h-.3a.35 .35 0 0 0-.2 .3 .35 .35 0 0 0 .2 .4l.8 .4a.73 .73 0 0 1 .6 .6 .73 .73 0 0 1-.4 .8h-.5l.4-.4a1.71 1.71 0 0 0-1.1-.9 .65 .65 0 0 1-.1-1.1z" fill-rule="evenodd"/>
<path d="M154.5 30.5l.4-.2 .8 .1z" fill-rule="evenodd"/>
<path d="M154.3 33h1.4l-.5 .1z" fill-rule="evenodd"/>
<path d="M154.5 30.5l1.4-.2v.9l-.2-.1a.7 .7 0 0 0-.7-.6z" fill-rule="evenodd"/>
<circle cx="79.5" cy="29.3" r=".31"/>
<circle cx="94.3" cy="29.3" r=".31"/>
</g>
<path d="M36.3 16.8h6.9M37.4 9.6h4.7M38 18.1h3.8M50.5 21.5h2.8" fill="none" stroke="#000" stroke-width=".21"/>
<path d="M36.1 10.7h6.7M36.9 9.9h5.4" fill="none" stroke="#000" stroke-width=".36"/>
<path d="M35.1 12.8h2.3M36.4 10.3h6.2" fill="none" stroke="#000" stroke-width=".4"/>
<path d="M35.6 11.2h2.4" fill="none" stroke="#000" stroke-width=".42"/>
<path d="M36.5 17.2h6.8" fill="none" stroke="#000" stroke-width=".34"/>
<path d="M37 17.6h5.9" fill="none" stroke="#000" stroke-width=".3"/>
<path d="M37.5 17.9h4.9M36.2 20.4h2.7" fill="none" stroke="#000" stroke-width=".23"/>
<g font-size="3.9">
<text x="26.4" y="43.5">4-Lead Very Thin Plastic Dual Flat, No Lead Package (5QW) - 5x3.2 mm Body [VDFN]</text>
<text x="98.9" y="130.9">TOP VIEW</text>
<text x="98.4" y="165.5">SIDE VIEW</text>
<text x="47.4" y="206.5">DETAIL A</text>
<text x="94.6" y="242.6">BOTTOM VIEW</text>
</g>
<g font-size="3.2">
<text x="28.4" y="54.6">Note:</text>
<text x="41.1" y="54.6">For the most current package drawings, please see the Microchip Packaging Specification located at</text>
<text x="41.1" y="58.3">http://www.microchip.com/packaging</text>
<text x="107.4" y="72.9">D</text>
<text x="142.5" y="72.9">A</text>
<text x="149.4" y="74.2">B</text>
<text x="59.6" y="90.7">(DATUM B)</text>
<text x="59.7" y="100.6">(DATUM A)</text>
<text x="149.4" y="99">E</text>
<text x="53" y="110.7">2X</text>
<text x="60.7" y="114.9">0.05</text>
<text x="68.9" y="114.9">C</text>
<text x="60.9" y="123">2X</text>
<text x="114.6" y="125.1">NOTE 1</text>
<text x="68.6" y="127.2">0.05</text>
<text x="76.8" y="127.3">C</text>
<text x="77" y="141">(A3)</text>
<text x="157.1" y="142.1">0.10</text>
<text x="165.3" y="142.1">C</text>
<text x="60" y="152.4">A</text>
<text x="154.9" y="150.8">C</text>
<text x="159.9" y="155.4">SEATING</text>
<text x="159.8" y="159.2">PLANE</text>
<text x="58.4" y="167.2">A1</text>
<text x="128" y="164.3">4X</text>
<text x="135.8" y="168.4">0.08</text>
<text x="144" y="168.4">C</text>
<text x="33.1" y="177">(b1)</text>
<text x="65.1" y="177.3">NOTE 1</text>
<text x="108.9" y="177">(CH)</text>
<text x="149.7" y="178.6">(L1)</text>
<text x="30.7" y="202.7">(L2)</text>
<text x="148.3" y="203.2">(K)</text>
<text x="42.4" y="211.8">ALTERNATE PIN 1</text>
<text x="42.8" y="215.4">CONFIGURATION</text>
<text x="155.1" y="215.4">L</text>
<text x="137.9" y="229.6">4X b</text>
<text x="107.7" y="235.1">e</text>
<text x="144.8" y="234.1">0.08</text>
<text x="144.8" y="238.7">0.05</text>
<text x="156.8" y="234.1">C</text>
<text x="156.8" y="238.7">C</text>
<text x="161.3" y="234.1">A</text>
<text x="165.5" y="234.1">B</text>
</g>
<g font-size="2.9">
<text x="101.3" y="251.7">Microchip Technology Drawing C04-1008-5QW Rev C Sheet 1 of 2</text>
<text x="26.6" y="261.3">© 2025 Microchip Technology Inc.</text>
</g>
<g font-size="2.8">
<text x="93.3" y="78.1">4</text>
<text x="122.2" y="78.1">3</text>
<text x="93.3" y="119.7">1</text>
<text x="122.2" y="119.6">2</text>
<text x="89.8" y="182.6">1</text>
<text x="118.7" y="182.6">2</text>
<text x="89.8" y="224.2">4</text>
<text x="118.7" y="224.2">3</text>
</g>
<text font-size=".6" x="43" y="10">R</text>
</svg>
